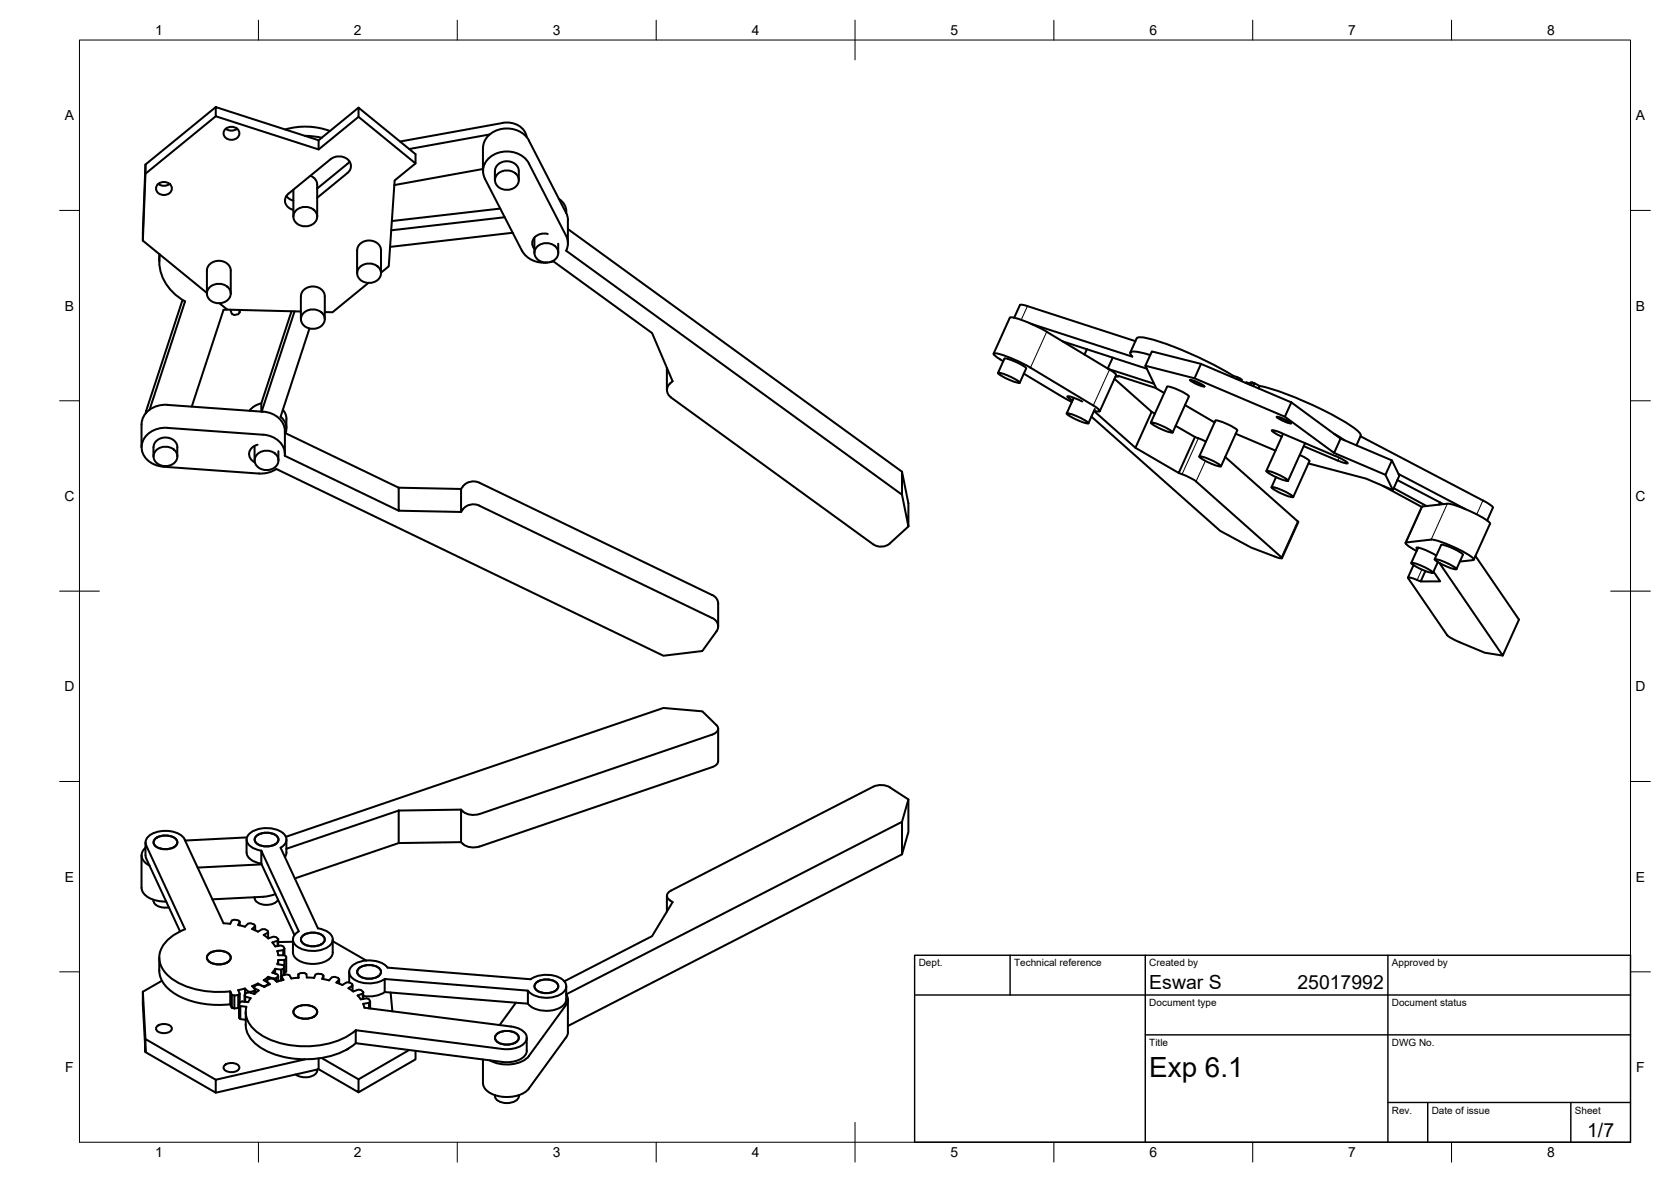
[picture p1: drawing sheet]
<svg xmlns="http://www.w3.org/2000/svg" width="420mm" height="297mm" viewBox="0 0 420 297" stroke-linecap="round" stroke-linejoin="round" font-family="sans-serif">
<!-- layer: Visible -->
<g fill="none" stroke="#000" stroke-width=".51">
<path d="M54.3 26.9l25.8 8.3v2.4l-25.8-8.4zM54.3 26.9l-17.7 14.4-.7 19.2M54.3 29.2l-17.7 14.5M56.8 32.4a2.32 2.32 0 0 0 2.8 0M56.8 32.3a1.98 1.98 0 0 1 2.2-.3 1.98 1.98 0 0 1 1.1 1.9 2.08 2.08 0 0 1-2.1 1.2 2.08 2.08 0 0 1-1.8-1.6l.3-.8zM71.7 32.5a18.1 18.1 0 0 1 11.3 .4M76.7 34.1l4.2 .5M80.1 37.6l10-8.2v-2.3l14.4 11.6v2.4l-5.3 4.2-1.5 21.6-1.9 1.6M90.1 29.4l14.4 11.7M90.1 27.1l-10 8.1M123.1 33.8l-20.2 3.7M126.4 30.9l-25.8 4.7"/>
<path d="M126.4 30.9a5 5 0 0 1 6 3.5M133 35.3l9.3 18.2M133 35.3a6.5 6.5 0 0 0-11.3 .4l-.2 1.5-.1 5.8M36.6 41.3l-.7 19.2 16.1 13.1M39.8 46.2a1.98 1.98 0 0 1 2.2-.4 1.98 1.98 0 0 1 1.2 2 2.08 2.08 0 0 1-2.2 1.2 2.08 2.08 0 0 1-1.8-1.6l.3-.8zM39.8 46.2a2.32 2.32 0 0 0 2.8 0M72 49.2l.6 .6 1.2 .6M73.8 47.7v6.7M74.6 52.7a3.2 3.2 0 0 1 5.1 1.5 3 3 0 0 1-1.9 2.6 3 3 0 0 1-3.2-.6 2.14 2.14 0 0 1 0-3.5zM78.1 44.2l.4 .2a2.37 2.37 0 0 1 1.3 2v8M83.1 40l-10.6 8.7a2.29 2.29 0 0 0-.7 2.4 2.29 2.29 0 0 0 2 1.7M83.1 40a3.2 3.2 0 0 1 5.1 1.5 2.19 2.19 0 0 1-.8 2"/>
<path d="M87.4 43.5l-7.6 6.2M87.9 40.6l-8.1 6.8M121.4 42.5l-22.3 4M121.9 44.9l9.4 18.1a6.3 6.3 0 0 0 6.4 3M124.4 43v2.3M124.5 43a3.1 3.1 0 0 1 5.3-1.6l.6 1 .1 .6M125.3 43.5a3.2 3.2 0 0 1 5.1 1.5 3 3 0 0 1-1.9 2.6 3 3 0 0 1-3.2-.6 2.14 2.14 0 0 1 0-3.5zM125.8 52.4l-27.3 3.1M126.9 54.6l-28.5 3.3M128.9 58.5l-30.8 3.5M130.5 43v2.3M133 41.1l9.6 18.6 .2 1.7-.4 1.6"/>
<path d="M133 41.1a6.6 6.6 0 0 0-11.1 0 4.1 4.1 0 0 0 0 3.8M134.4 59.7v3.8M137.7 58.8a2.81 2.81 0 0 0-3.8 2.8l.5 1M140.6 50a3.8 3.8 0 0 1 1.8 3.1M142.3 53.4l.5 1.9M142.4 53.2v.3M142.8 55.4v5.7M142.8 57.6l84 60.9M40 63.8v1.9M40.2 64a11.4 11.4 0 0 0 6.3 11.7l-8.9 27.3M45.9 75.4l-9.2 27.9M52 73.8v-5.8a3.1 3.1 0 0 1 3-2.5 3.1 3.1 0 0 1 3 2.5v5.8"/>
<path d="M52.9 72a3.2 3.2 0 0 1 5.1 1.5 3 3 0 0 1-1.9 2.6 3 3 0 0 1-3.2-.6 2.14 2.14 0 0 1 0-3.5zM55.2 76.2l1.9 1.6 18.5 .5M57.1 77.8l-.9 .1-8 24.3M57.9 77.8l.4 1.1 .6 .3 1-.2 .4-.5v-.6M60.1 77.9l.2 .6M73.3 78.2l-7.6 23.2v2M74.1 78.2l-8.3 25.2M75.6 74.5v5.7M75.7 74.4a3.1 3.1 0 0 1 3-2.4 3.1 3.1 0 0 1 3 2.4v5.8M76.5 78.5a3.2 3.2 0 0 1 5.1 1.4 3 3 0 0 1-1.9 2.6 3 3 0 0 1-3.2-.6 2.14 2.14 0 0 1 0-3.4zM89.8 62.9v5.8M89.8 62.9a3.1 3.1 0 0 1 5.3-1.5l.6 .9 .1 .6"/>
<path d="M90.7 66.9a3.2 3.2 0 0 1 5.1 1.5 3 3 0 0 1-1.9 2.6 3 3 0 0 1-3.2-.6 2.14 2.14 0 0 1 0-3.5zM92.6 71.1l-9 7.4-1.9-.1M95.8 62.9v5.8M135.3 61.8a3.2 3.2 0 0 1 5.1 1.5 3 3 0 0 1-2 2.6 3 3 0 0 1-3.1-.6 2.14 2.14 0 0 1 0-3.5zM139.1 65.7l24.9 18 5.1 12.1-.7 .6M139.1 65.6l-.9 .3M140.4 61.2v2.3M142.3 63l84.5 61.3v-5.8l1.6 8v5.8l-1.6-8M253.9 79.9l-4.1 9M253.9 79.8a10.2 10.2 0 0 1 5 1.4l4.3 2.2 15.8 9.5M255 79.9l1.5-3.2 .7-.1 28.3 9.1M77.8 82.6l-7.3 22.1"/>
<path d="M167.7 92.5v5.5M168.5 96.4a2.14 2.14 0 0 0 .2 3.4M168.7 99.9l50.8 36.9a3.5 3.5 0 0 0 4.3-.2l4.6-4.3M250.9 93.7l1.7-3.6a11.1 11.1 0 0 1 5.4 2.5l-1.6 3.6M251 93.7a12.3 12.3 0 0 1 5.4 2.4v.1a12.3 12.3 0 0 1-5.4-2.4zM251.5 90.3l.8 .5M251.5 90.3a2.53 2.53 0 0 1-1.7-1.4 15.5 15.5 0 0 1 6.8 2.2l18.3 10.8a2.66 2.66 0 0 1 1.7 1.4l-1.5-.1M257.4 93.9l9.9 5.9M259.2 81.4l25.5 8.2M267.2 85.8l21.2 6.9M267.3 99.8l2.2 1.2M270 100l-1.8 3.9"/>
<path d="M273.3 87.8l-.6 1.3M278.7 92.7l11.5 3.7M279 92.9l1.1 .7 .5 .7M279.8 89.9l-1.3 2.7M280.2 95.2l9.4 8.3-4.1 9-10.4-9.2M280.6 94.3l-4.1 9M281.2 94.5l9.5 3M281.2 94.4l-.1 .2h-.6M281.2 94.5v.1M284.2 88.6l1.6-3.6a2.03 2.03 0 0 1 2-.2 84.8 84.8 0 0 1 22.2 9.6M288 91.9l12.4 3.2 1.6-3.7 22.7 9.7M289.2 89.2l-2.4-.6a3.5 3.5 0 0 0-2.5-.1v.6l.4 .5"/>
<path d="M293.5 97.2l-4.1 9M293.5 97.2a11.1 11.1 0 0 1 5.4 2.4M298.9 99.6l-4 9.1M299.2 95.5h.6a6.3 6.3 0 0 1 3 1.7l-.6-.1a6.3 6.3 0 0 1-3-1.6zM300.4 95.1l22.7 9.6M302 91.4l-12.4-3.1-1.6 3.6 2.7 5.7 2 1.2M309.8 94.8l.2-.4 1.1 .4M311.6 95.5l.1-.4 .6 .3-.2 .4M311.7 95.1l-.6-.3-.2 .4M313.2 96.2l.2-.1-.1 .2M313.4 96.1l.5 .2-.1 .2M313.9 96.3l.4 .1"/>
<path d="M314.2 96.6l.3-.5h.4l-.3 .7M314.9 96.1l.6 .2-.3 .8M315.5 96.3l1.2 .7-.3 .6M316.7 97a80.6 80.6 0 0 1 24.2 10.9 2.1 2.1 0 0 1 1.2 1.6l-1 2.4M36.8 103.2l-.2 .7M38.6 114.7a4 4 0 0 1 .7-3.8 3.3 3.3 0 0 1 5.2 .9l.1 2.9M39.5 113a3.2 3.2 0 0 1 5.1 1.4 3 3 0 0 1-1.9 2.6 3 3 0 0 1-3.2-.6 2.14 2.14 0 0 1 0-3.4zM41.1 117.3l24.7 1.7 2-.3 1.7-.8 97.3 46.9 9.8-1.2 3.5-4.9a2.2 2.2 0 0 0-1-3.4l-58.6-28.2M42.1 107.5l24.1 1.7a5.3 5.3 0 0 1 5.4 5.3l28.6 13.8M42.1 101.8l24.1 1.6a5.5 5.5 0 0 1 5.4 4.9v5.8M42.1 107.5a5.8 5.8 0 0 0-6.5 4.5 5.3 5.3 0 0 0 5.5 5.3M42.1 101.7a5.6 5.6 0 0 0-6.5 4.9v5.8"/>
<path d="M64 112.1v3.6M64.8 111.8a2.3 2.3 0 0 0-2.1 1.9 2.3 2.3 0 0 0 1.4 2.5M64.9 114a3.2 3.2 0 0 1 5.1 1.4 3 3 0 0 1-1.9 2.6 3 3 0 0 1-3.2-.6 2.14 2.14 0 0 1 0-3.4zM65.7 101.4l-1.7 .6-1.3 1.2M70 113.4v2.3M70.6 104.7a3.6 3.6 0 0 1 1.2 4.1M71.1 103l.6 .9a6.6 6.6 0 0 1 .3 3.7M71.6 108.8l28.6 13.8M268.2 103.9a12.3 12.3 0 0 1 5.5 2.4l-.1 .1a12.3 12.3 0 0 1-5.4-2.4zM269.7 100.6a1.87 1.87 0 0 1-1.3-1l1.1 .2 2.6 1.1M274.4 104.7l32.4 28.7a67.7 67.7 0 0 0 14.9 6.9h.6l-.1-.3M275.3 102.8l-1.6 3.6"/>
<path d="M289.4 106.2a12.3 12.3 0 0 1 5.4 2.4v.1a12.3 12.3 0 0 1-5.4-2.4zM289.6 103.5l.8 .5M295.6 107l4.9 2.8M296.4 118.9l.8 .3M297.2 119.2l2.1 .9 1.5 .9 21.4 19M297.9 101.8l7.5 4.4M300.5 109.8l-4.1 9.1-10.9-6.4M300.5 109.8l.8 .4M301.3 110.1l1.9 .9M301.5 114.7l4.1-9a11.1 11.1 0 0 1 5.5 2.5l-4.1 9M301.6 114.7a12.3 12.3 0 0 1 5.4 2.4v.1a12.3 12.3 0 0 1-5.4-2.4zM308.1 114.8l18.2 16.2"/>
<path d="M310.7 109l10 4.2M318.5 118.3a12.3 12.3 0 0 1 5.4 2.4l-.1 .2a12.3 12.3 0 0 1-5.4-2.5zM320.8 119.9l-1.1 2.6M321 104.7l.6 .1a6.3 6.3 0 0 1 3 1.6l-.6-.1a6.3 6.3 0 0 1-3-1.6zM322.2 108.8l13.7 5.8M322.2 108.8l-1.7-.6h-.7l.7 .6 1.8 .9M322.6 109l-4.2 9.3M324.7 101.1l12.4 9.1-1.7 3.6-12.3-9.1zM326.8 114.3l1.8 1 .7 .6-4.1 9M327.8 112.1l8.6 3.7M328.1 111.4l-4.2 9.4M335.4 113.8l13 5.5 1.6-3.6 1.9 3.8-1.7 3.7-6.7-2.9-14.5-3.8"/>
<path d="M335.5 109l2.6 1.6M335.9 114.6l2.4 1.3 .5 .6-2.4-.7M337.1 110.2l12.9 5.5M342.1 109.6l30.8 16.2 1.9 1.1 .6 .7M348.4 119.3l1.8 3.9M351.6 119.1l16.9 8.9M100.2 122.6l15.7 .3v5.8l-15.7-.4zM116.4 127.9l-.5 .8M116.4 122.2l-.5 .7M116.5 122.2a3.4 3.4 0 0 1 4-.9l59 28.5 .7 .6 .3 .8 .1 6.2M120.6 127.1a3.4 3.4 0 0 0-4.1 .8M319.7 122.4a12.3 12.3 0 0 1 5.5 2.4l-.1 .1a12.3 12.3 0 0 1-5.4-2.4z"/>
<path d="M326.3 131l.1 .2-4.1 9.1M347.7 122.1l9.8 5.3-4.1 9M350.4 122.7l8.3 4.5M351.3 120.6l11.6 6.1M353.6 136.3l6.3-.7a26.7 26.7 0 0 1 10.7 4.9l-.2 .2-3.3 .4M353.6 136.3l-.2 .1a5 5 0 0 0 2.8 2.1M356.4 138l-.2-.4a13.4 13.4 0 0 1 4.9 2M356.6 137.6l-1.8 3.9M362.1 126.3l-.3 .5M362.4 137l-1.7 3.6M362.4 136.9a11.1 11.1 0 0 1 5.4 2.5l-1.6 3.6M363.9 126.6l-6.4 .8"/>
<path d="M363.9 126.6a26.9 26.9 0 0 1 10.7 4.8l-4 9.3M371 139.7l10.9 16-4.1 9-15.9-23.2M375.4 127.6l-1.5 3.2M354.9 141.4a12.3 12.3 0 0 1 5.4 2.5v.1a12.3 12.3 0 0 1-5.4-2.5zM355.4 142l-1.4 3.1M357.2 146.1l-2.2-.8-1-.2 10.1 14.7 2.2 1.3 7 2.9 4.5 .7M358.4 143.5l-1.2 2.6h4.9l-1.7-2.5M360.8 140.5a12.3 12.3 0 0 1 5.4 2.4v.2a12.3 12.3 0 0 1-5.4-2.5zM361.5 141.3l-1.2 2.7M180.6 183.1v8.2a1.74 1.74 0 0 1-1.5 1.5l-58.6 20M35.6 215v8.1M36.6 211.7v3.3"/>
<path d="M36.6 214.9l.2 .8M36.6 213a2.38 2.38 0 0 0 .3 4.1l.7 .4M36.7 215.7l8.6 18.4M39 210.8a4.1 4.1 0 0 1 5.5 .4 1.8 1.8 0 0 1-1.9 2.1l-1.3 .1a2.53 2.53 0 0 1-2.7-1.7zM46.4 211l9.8 21 1.7 .2 .4-.9 .6-.2 1 .2 .4 .3v.9M46.5 211a6 6 0 0 0-6.5-2 3.4 3.4 0 0 0-3.4 2.9l9.9 21.6a10.2 10.2 0 0 0-6.2 5.6 6.4 6.4 0 0 0 3.2 7.1 21.8 21.8 0 0 0 14.4 2.9M62 211v3.3M62 214.2a3.3 3.3 0 0 0 2.8 2.6l.9 .2M62.1 210.4l-15.6 .8M64.4 210.1a4.1 4.1 0 0 1 5.5 .4 1.8 1.8 0 0 1-1.9 2.1l-1.3 .1a2.53 2.53 0 0 1-2.7-1.7zM65.8 217.2l-16.1 .8M70.5 213l9.4 20.3"/>
<path d="M70.6 213a2.2 2.2 0 0 0 1.4-2.2 2.2 2.2 0 0 0-1.7-2 7.5 7.5 0 0 0-7.5 .6 2.03 2.03 0 0 0 .5 3.5l2.4 .9M71.6 215.4h.1M72 211v3.2l-.4 1.2M100.2 203.7l15.7-.2v8.1l-15.7 .3zM100.2 211.9l-26.1 8.9M100.2 203.7l-28.2 9.6M115.9 211.6l.5 .5M115.9 203.5l.5 .5M116.5 212.1a4.3 4.3 0 0 0 4.1 .6M116.5 203.9a4.3 4.3 0 0 0 4.1 .7M120.5 204.6l58.6-20a1.61 1.61 0 0 0 1.4-1.9l-3.9-3.9-9.8-.9-94.9 32.4M226.8 214.7l1.6-5.6v-8.2l-5.2-3.3-1.2-.3h-1.3l-1.2 .4-50.8 26.1a1.29 1.29 0 0 0-1 1.2 1.29 1.29 0 0 0 .8 1.3"/>
<path d="M226.8 206.5l-84.4 43.4M228.4 200.9l-1.6 5.6v8.2l-84 43.1M35.6 223.1a4.4 4.4 0 0 0 4.2 3.3l2 .2M38.6 226.1a2.1 2.1 0 0 0 2.2 1.9h1.7M52.4 239.8a4.1 4.1 0 0 1 5.5 .4 1.8 1.8 0 0 1-1.9 2.1l-1.3 .1a2.53 2.53 0 0 1-2.7-1.8zM60.3 231.6l-.4 .9 1.7 .4 .8-.8 .7-.1 .8 .3 .3 .4v1.1M64 225.5v.2M64 225.7a2.45 2.45 0 0 0 2.7 1.7 3.3 3.3 0 0 0 3.2-1.3M64.2 232.7l-.8 .8 1.5 .6M64.9 234.1l1.1-.6h.7l.7 .4v1.9M67.4 234.3l-1.1 .7 1.1 .8M67.4 235.8l1.4-.4 .6 .1 .6 .5v1.7"/>
<path d="M69.3 224.7l-2.6 .6-13.3 .7M69.8 236.4l-1.3 .4 .7 1 1.5-.2 .6 .2 .2 .6v1.7M70 236l-.2 1.8M71.2 238.8l-1.5 .2 .3 1 1.5 .1 .5 .3v3.8l-.5 .3M71.5 238.4l-.3 .4v1.3M73.7 236.1v3.2a3.4 3.4 0 0 0 3 2.7 6.7 6.7 0 0 0 6.6-1.5l.4-1.2v-3.2M73.7 236.7h-3.7M76.1 235.2a4.1 4.1 0 0 1 5.5 .5 1.8 1.8 0 0 1-2 2l-1.3 .1a2.53 2.53 0 0 1-2.6-1.7zM80 233.3a3.9 3.9 0 0 1 3.7 2.8 3.3 3.3 0 0 1-2.8 2.6 6.6 6.6 0 0 1-7-1.7 2.13 2.13 0 0 1 1.2-3l-9.4-20.2v3.3l8.3 17.9M83.7 236.5l8.4 4.9M167.7 225.1v4M168.4 226.3l.7 .4-5.1 8.6-22.1 11.3"/>
<path d="M39.4 258a2.63 2.63 0 0 1 3.8 .3 1.63 1.63 0 0 1-2 1.3 1.63 1.63 0 0 1-2-1.3zM40 240.7a9.8 9.8 0 0 0 .6 5.5 12.1 12.1 0 0 0 7.9 5.5 25.1 25.1 0 0 0 9.4 .7M40.7 246.5l-4.8 2.7M58.3 250l-.4-.9v3.3M58.9 250.2l-.6-.2v3.3l-.4-.9M59.9 250l-1 .2v3.2l-.6-.1M60.1 253.1l-.2 .2M60.1 252.5l.3 .3M60.3 252v-2.3l-.4 .3v3.3l-1 .1M60.4 256.1l1.4 .2M61.5 251.7h-.1M61.5 250l.2 .4v1.4"/>
<path d="M61.6 248.4l-1.7 .4 .4 .9M61.7 250.4l1.3 .5M61.8 254.3a8.4 8.4 0 0 0 1.4 6.9 17.2 17.2 0 0 0 12.4 5 20.2 20.2 0 0 0 13.9-4.1M62 253a6.4 6.4 0 0 0 3.2 6.8 23 23 0 0 0 22.4 .4l1.9-1.3M62.4 249.2l-.8-.8v1.5M63 250.8l-.6 1-1.5-.1-.6 .2-.2 .6v3.2l.3 .4v-3.3l1.5 .2M63.1 249.3l-.7-.1v.2M63.9 248.3l1.1 .6-1 .9-1.4-.4-.6 .1-.5 .5v1.7M63.9 249l-.8 .3v.2M64.2 248.6l-.3 .4v.8M64.9 247.5v-.3l1.1 .6h.7M64.9 247.2l-1.5 .6 .8 .8v1"/>
<path d="M67 246.6l.9 .7-1.5 .7-1.1-.6-.7 .1-.7 .4v.4M67.4 247.4l-.7 .5M67.4 247v.6M67.4 245.5l-1.1 .8 1.1 .7v.6M68.8 245.9l-1.4-.4v.6M69.2 243.4l-.7 1 1.3 .5 .2 1.7M69.4 245.8l-.6 .2M70 245.3l-.6 .5v.8M70 241.2l-.3 1.1 1.5 .2 .3 .4v2.1M70.7 243.7l-1.5-.2v1.2M70.8 245.4l.5 .9M71.3 243.5l-.6 .2v2.7"/>
<path d="M71.3 246.2l-1.7 .5-.8-.7-.7-.1-.9 .3-.2 .5M71.5 241.2h-1.5v1.1M71.5 242.9l-.2 .6v1.5M72 240.9l-.5 .3v1.7M74.2 253.4a4.1 4.1 0 0 1 5.5 .5 1.8 1.8 0 0 1-2 2l-1.3 .1a2.53 2.53 0 0 1-2.6-1.7zM75 244.8l.1 .9-1.8 .2-.5-.8-.7-.2-.9 .2-.4 .3v1M81 246l1.7 .4 .8-.8 .6-.1 .9 .3 .3 .3M81 246l.3-.9v1M81.3 245.1l-.4-.3-1-.1-.6 .2-.3 .9-1.9-.2v-.8l-.6-.3h-1l-.5 .3v.9M84.6 246.9l1.5 .6M84.6 246.9l.7-.8v1.1M86.1 247.5l1-.6h.7l.8 .4v.4"/>
<path d="M87.8 244.2v2.7M88.6 249.1v-1.4l-1 .6 1.2 .9 1.3-.5 .7 .1 .5 .5M90.2 243.4a4.1 4.1 0 0 1 5.5 .4 1.8 1.8 0 0 1-1.9 2.1l-1.3 .1a2.53 2.53 0 0 1-2.7-1.8zM91.2 251v-1.3l-1.3 .5 .8 .9 1.5-.2 .6 .2 .3 .5M91.2 249.7l.1-.4v1.7M92.8 253.4v-1.4l-1.5 .3 .3 .9 36.9 4.8a4.3 4.3 0 0 1 3.9 2.4 3.2 3.2 0 0 1-3.1 3.1l-1.4 .2-1.5-.1-36.9-4.7v3.3l36.9 4.7M92.8 252l.3-.4v1.8M96.7 246l36 2.9v3.3l-36-2.9zM96.7 249.3a7.4 7.4 0 0 1-5.4 1M96.7 246a7.2 7.2 0 0 1-8.5-.6 2.08 2.08 0 0 1 1.1-3.2 7.1 7.1 0 0 1 8.1 1l36 2.9M98.2 249.4l.5 4.8M124.8 259.9a4.1 4.1 0 0 1 5.6 .5 1.8 1.8 0 0 1-2 2l-1.3 .1a2.53 2.53 0 0 1-2.6-1.7z"/>
<path d="M129.7 252l-4.1 5.6M133.4 246.1a7.2 7.2 0 0 1 8.5 .6 2.08 2.08 0 0 1-1 3.2 7.1 7.1 0 0 1-8.2-1M134.8 247a4.1 4.1 0 0 1 5.5 .4 1.8 1.8 0 0 1-1.9 2.1l-1.3 .1a2.53 2.53 0 0 1-2.7-1.7zM142.4 247.9v3.2a3.9 3.9 0 0 1-4.1 2.9 6.3 6.3 0 0 1-5.6-1.8M142.4 249.9a2.15 2.15 0 0 1-.1 2.6l-9.3 12.9M142.8 251.2l-.1 8.9-9.7 13.5M36.6 264.4l17.7 10.2v-3.3l22.4-5.1M36.6 261.1l-.7-11.9v3.3l.7 11.9v-3.3l17.7 10.2M56.4 267.8a2.63 2.63 0 0 1 3.8 .3 1.63 1.63 0 0 1-2 1.3 1.63 1.63 0 0 1-2-1.3zM79.8 269a2.8 2.8 0 0 1-3.4 1.7l-1.1-.2-1-.5M79.8 268.8v.2M80.1 266v2.7l-25.8 5.9"/>
<path d="M80.9 265.9l9.2 5.3M87.6 263.5l-.5 .3M102.9 263.9l-12.8 7.3v3.3l-10-5.8M104.5 264.1v2.1l-14.4 8.3M121.4 266.2l.1 6a3.6 3.6 0 0 0 2.8 3 8.9 8.9 0 0 0 8.3-1.2l.4-.4M124.4 275.2v.3M124.5 275.5a2.98 2.98 0 0 0 3.6 1.7 2.29 2.29 0 0 0 2.4-1.7M130.5 275.2v.3M132.4 260.8l.1 3.3a3.6 3.6 0 0 1-3.6 2.7l-2.5 .1M133 265.4a8.3 8.3 0 0 1-8.7 1.6l-1.2-.5"/>
</g>
<!-- layer: Visible Narrow -->
<path d="M258.3 76.9l-1.5 3.5M263.2 83.4l-4.1 9M279 92.9l-4.1 9M301.3 110.2l-4.1 9M303.1 115.8l-2.4 5.2M336.7 115l-.3 .8M326.3 131l-4.1 9M357.7 127.3l-4.1 9M363.9 126.6l-4 9M372.9 125.8l-1.6 3.5M357.5 143.1l-1.2 2.7" fill="none" stroke="#000" stroke-width=".25"/>
<!-- layer: BORDER -->
<g fill="none" stroke="#000" stroke-width=".25">
<path d="M20 10.1h390v276.9h-390zM65 5.1v5M115 5.1v5M165 5.1v5M215 5.1v10M265 5.1v5M315 5.1v5M365 5.1v5M15 52.9h5M410 52.9h5M15 100.7h5M410 100.7h5"/>
<path d="M15 148.6h10M405 148.6h10M15 196.4h5M410 196.4h5M15 244.2h5M410 244.2h5M65 287v5M115 287v5M165 287v5M215 282.1v9.9M265 287v5M315 287v5"/>
<path d="M365 287v5"/>
</g>
<!-- layer: TITLEBLOCK -->
<path d="M230 240.1h180v46.9h-180zM230 250h180M254 240.1v9.9M288 240.1v46.9M349 240.1v46.9M288 260.1h122M349 277.1h61M359 277.1v9.9M395 277.1v9.9" fill="none" stroke="#000" stroke-width=".36"/>
<text font-size="7" x="289" y="270.6">Exp 6.1</text>
<g font-size="4.9">
<text x="289" y="248.5">Eswar S</text>
<text x="326.2" y="248.5">25017992</text>
<text x="399.1" y="285.7">1/7</text>
</g>
<g font-size="3.5">
<text x="39" y="8.8">1</text>
<text x="89" y="8.8">2</text>
<text x="139" y="8.8">3</text>
<text x="189" y="8.8">4</text>
<text x="239" y="8.8">5</text>
<text x="289" y="8.8">6</text>
<text x="339" y="8.8">7</text>
<text x="389" y="8.8">8</text>
<text x="16.3" y="30.2">A</text>
<text x="411.3" y="30.2">A</text>
<text x="16.3" y="78">B</text>
<text x="411.3" y="78">B</text>
<text x="16.2" y="125.9">C</text>
<text x="411.2" y="125.9">C</text>
<text x="16.2" y="173.7">D</text>
<text x="411.2" y="173.7">D</text>
<text x="16.3" y="221.6">E</text>
<text x="411.3" y="221.6">E</text>
<text x="16.4" y="269.4">F</text>
<text x="411.4" y="269.4">F</text>
<text x="39" y="290.8">1</text>
<text x="89" y="290.8">2</text>
<text x="139" y="290.8">3</text>
<text x="189" y="290.8">4</text>
<text x="239" y="290.8">5</text>
<text x="289" y="290.8">6</text>
<text x="339" y="290.8">7</text>
<text x="389" y="290.8">8</text>
</g>
<g font-size="2.5">
<text x="231" y="242.9">Dept.</text>
<text x="255" y="242.9">Technical reference</text>
<text x="289" y="242.9">Created by</text>
<text x="350" y="242.9">Approved by</text>
<text x="289" y="252.8">Document type</text>
<text x="350" y="252.8">Document status</text>
<text x="289" y="262.9">Title</text>
<text x="350" y="262.9">DWG No.</text>
<text x="350" y="279.9">Rev.</text>
<text x="360" y="279.9">Date of issue</text>
<text x="396" y="279.9">Sheet</text>
</g>
</svg>
